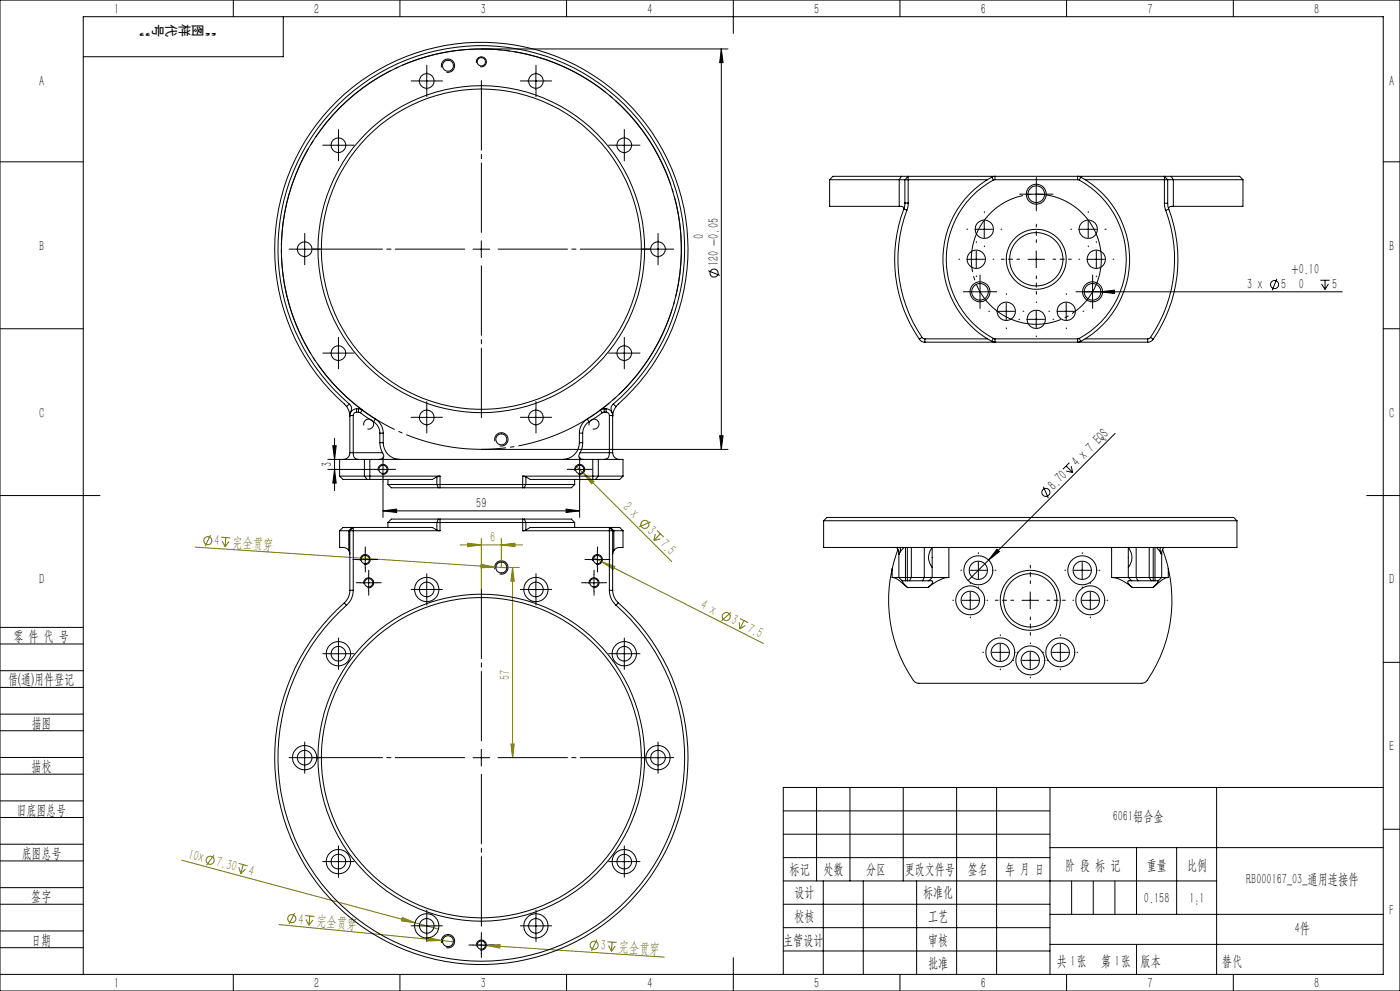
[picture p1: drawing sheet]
<svg xmlns="http://www.w3.org/2000/svg" width="420mm" height="297mm" viewBox="0 0 420 297" stroke-linecap="round" stroke-linejoin="round" font-family="sans-serif">
<g fill="none" stroke="#808000" stroke-width=".3">
<path d="M172.8 139.6l2.1 2.1M174.9 141.7l3.3 2.6-.7 .7zM174.9 141.7l26.6 26.6M195.2 156.4l-3.5 1.5M197.1 159l2 2M198.1 160l-1.9 2M58.6 164l89.8 5.9M63.1 160.4l-1.6 3.3M66.4 161l2.7 .2M66.6 162.1l1 1.8M67.7 161.1l-.1 2.8M68.7 162.3l-1.1 1.6"/>
<path d="M138 163.3h18.7M140.3 162.8l4.1 .5-4.1 .5zM144.4 169.2l4 .7-4.1 .3zM144.4 161.3v15.3M148.4 169.9l4 .3M150.4 163.3l4.1-.5v1zM150.4 161.3v8.8h5.4M153.8 170.1v57M153.8 170.1l.5 4.1h-1zM177.9 167l2.7 1.4M180.6 168.4l3.8 1.4-.4 .9zM180.6 168.4l48.4 24.4"/>
<path d="M196.6 160.1l-.4 1.9M198.1 161.5l-1.9 .5M219.3 183.5l-2.8 2.5M221.8 186.5l.1 2M222 185.4l2.4 1.2M223.2 186l-1.3 2.5M223.6 187.5l-1.7 1M153.3 223h1l-.5 4.1zM54.5 257.8l70 18.7M64.2 256.3l-2.3 3M71.6 258.8l2.7 .7M71.6 259.9l.6 1.9"/>
<path d="M73 259.1l-.8 2.7M73.7 260.5l-1.5 1.3M83.7 277.1l48.7 4.8M88.4 273.6l-1.7 3.4M91.6 274.4l2.7 .3M91.8 275.5l.9 1.8M93 274.5l-.3 2.8M93.9 275.7l-1.2 1.6M120.7 275l3.8 1.5-4.1-.5zM124.5 276.5l7.1 1.9M128.4 281l4 .9-4.1 .1zM132.4 281.9l4 .4"/>
<path d="M142.9 283.1l3 .2M145.9 283.3l4.1-.2-.1 1zM145.9 283.3l53.4 3.5M179 281.6l-1.6 3.4M182.2 282.3l2.8 .1M182.5 283.4l.9 1.7M183.6 282.3l-.2 2.8M184.6 283.5l-1.2 1.6"/>
<circle cx="193.5" cy="157.2" r="1.21"/>
<circle cx="62.4" cy="162.1" r="1.22"/>
<circle cx="217.9" cy="184.8" r="1.22"/>
<circle cx="63.1" cy="257.8" r="1.22"/>
<circle cx="87.5" cy="275.3" r="1.22"/>
<circle cx="178.2" cy="283.3" r="1.22"/>
</g>
<g fill="none" stroke="#000" stroke-width=".3">
<path d="M0 0h420v297h-420zM70 0v5M85 5v12h-60M120 0v5M142.9 18.9a1.5 1.5 0 0 1 1.4-1.9 1.5 1.5 0 0 1 1.6 1.6 1.5 1.5 0 0 1-1.9 1.4M144.4 14.7h74M170 0v5M216.4 14.7v120M216.4 14.7l.5 4.1h-1zM220 0v10M270 0v5M320 0v5"/>
<path d="M370 0v5M125.5 24.3h5M128 21.8v5M132.5 20.2a2 2 0 0 1 1.7-2.5 2 2 0 0 1 2.2 2.2 2 2 0 0 1-2.5 1.7M158.3 24.3h5M160.8 21.8v5M0 48.5h25M99 43.5h5M101.5 41v5M184.8 43.5h5M187.3 41v5M308.4 58.2h5"/>
<path d="M310.9 55.7v5M415 48.5h5M88.9 74.7h5M91.4 72.2v5M141.9 74.7h5M144.4 72.2v5M194.9 74.7h5M197.4 72.2v5M290.4 77.7h5M292.8 68.7h5M292.9 75.2v5M295.3 66.2v5"/>
<path d="M308.4 77.7h5M310.9 75.2v5M324 68.7h5M326.4 77.7h5M326.5 66.2v5M328.9 75.2v5M0 98.5h25M212.5 81.1l3.4 1.4M291.5 87.5h5M294 84.9v5.1M299.4 93.3h5M301.9 90.8v5"/>
<path d="M308.4 95.7h5M310.9 93.2v5M317.4 93.3h5M319.9 90.8v5M327.8 84.9v5.1M330.3 87.5l4.1-.5v1zM383 83.6l-1.3 3.4M396.1 84h2.8M396.5 85.1l1 1.6M397.5 84v2.7M398.5 85.1l-1 1.6M402.7 87.5h-77.4"/>
<path d="M415 98.5h5M99 105.8h5M101.5 103.3v5M184.8 105.8h5M187.3 103.3v5M98.4 137.7h3.5M99.8 133.6h1.1l-.5 4.1zM100.4 131.3v15.7M109.1 127.5a1.5 1.5 0 0 1 1.4-1.9 1.5 1.5 0 0 1 1.6 1.6 1.5 1.5 0 0 1-1.9 1.3M114.9 138.2v5M125.5 125.1h5M128 122.6v5"/>
<path d="M144.4 134.7h74M148.5 132.2a1.99 1.99 0 0 1 1.7-2.5 1.99 1.99 0 0 1 2.2 2.2 1.99 1.99 0 0 1-2.5 1.7M158.3 125.1h5M160.8 122.6v5M173.9 138.2v5M176.7 127.5a1.51 1.51 0 0 1 1.4-1.9 1.51 1.51 0 0 1 1.6 1.6 1.51 1.51 0 0 1-1.9 1.3M215.9 130.6h1l-.5 4.1zM319.8 139.7l2 1.9M320.8 138.7l-1.9 1.9M321.3 139.7l.5 1.9M334.5 129.9l-37.9 37.9M0 148.5h30"/>
<path d="M98.4 140.7h12.8M100.4 140.7l.5 4.1h-1.1zM112.4 140.7h5M113.5 141.1a1.5 1.5 0 0 1 1.3-1.9 1.5 1.5 0 0 1 1.6 1.6 1.5 1.5 0 0 1-1.9 1.3M114.9 153.1l4.1-.5v1zM114.9 144.4v10.7M114.9 153.1h59M169.8 152.6l4.1 .5-4.1 .5zM171.4 140.7h5M172.4 141.1a1.51 1.51 0 0 1 1.4-1.9 1.51 1.51 0 0 1 1.6 1.6 1.51 1.51 0 0 1-1.9 1.3M173.9 144.4v10.7M313 145.9l1.5 3.4"/>
<path d="M319.9 141.2l1.9 .4M410 148.5h10M107.1 167.7h5M108.1 174.7h5M108.1 168.1a1.5 1.5 0 0 1 1.3-1.9 1.5 1.5 0 0 1 1.7 1.6 1.5 1.5 0 0 1-1.9 1.4M109.1 175a1.5 1.5 0 0 1 1.4-1.8 1.5 1.5 0 0 1 1.6 1.6 1.5 1.5 0 0 1-1.9 1.3M109.6 165.2v5M110.6 172.2v5M125.5 176.7h5M128 174.2v5M148.5 170.6a1.99 1.99 0 0 1 1.7-2.5 1.99 1.99 0 0 1 2.2 2.2 1.99 1.99 0 0 1-2.5 1.7M158.3 176.7h5"/>
<path d="M160.8 174.2v5M175.7 174.7h5M176.7 167.7h5M176.7 175a1.51 1.51 0 0 1 1.4-1.9 1.51 1.51 0 0 1 1.6 1.7 1.51 1.51 0 0 1-1.9 1.3M177.8 168.1a1.51 1.51 0 0 1 1.3-1.9 1.51 1.51 0 0 1 1.6 1.6 1.51 1.51 0 0 1-1.9 1.4M178.2 172.2v5M179.2 165.2v5M288.6 179.9h5M291 170.9h5M291.1 177.4v5M293.5 168.4v5M296.6 167.8l-6.2 6.2"/>
<path d="M299.1 164.6l.7 .7-3.2 2.5zM306.6 179.9h5M309.1 177.4v5M322.2 170.9h5M324.6 179.9h5M324.7 168.4v5M327.1 177.4v5M0 193h25M0 188h25M99 195.9h5M101.5 193.4v5M184.8 195.9h5"/>
<path d="M187.3 193.4v5M297.6 195.5h5M300.1 193v5M306.6 197.9h5M309.1 195.4v5M315.6 195.5h5M318.1 193v5M415 198.5h5M0 206h25M0 201h25M0 219h25M0 214h25"/>
<path d="M0 232h25M0 227h25M88.9 227.1h5M91.4 224.6v5M141.9 227.1h5M144.4 224.6v5M194.9 227.1h5M197.4 224.6v5M245 236v28M255 236v28M271 236v28M287 236v56"/>
<path d="M299 236v56M315 236v56M365 236v56M415 236h-180v56M0 245h25M0 240h25M0 258h25M0 253h25M99 258.2h5M101.5 255.7v5M184.8 258.2h5M187.3 255.7v5"/>
<path d="M235 243h80M235 250h80M235 257h80M315 254h100M341 254v20M353 254v20M415 248.5h5M0 271h25M0 266h25M0 279h25M125.5 277.5h5M128 275v5"/>
<path d="M158.3 277.5h5M160.8 275v5M235 271h80M235 264h130M235 278h80M247 264v28M259 264v28M275 264v28M315 274h100M0 284h25M0 292h415v-287h-390v287M70 292v5"/>
<path d="M120 292v5M132.5 282.6a2 2 0 0 1 1.7-2.5 2 2 0 0 1 2.2 2.2 2 2 0 0 1-2.5 1.7M141.9 283.2h5M142.9 283.6a1.5 1.5 0 0 1 1.4-1.9 1.5 1.5 0 0 1 1.6 1.7 1.5 1.5 0 0 1-1.9 1.3M144.4 280.7v5M170 292v5M220 287v10M235 285h80M270 292v5M315 283h100M320 292v5M370 292v5"/>
<circle cx="214.2" cy="81.8" r="1.2"/>
<circle cx="382.4" cy="85.3" r="1.2"/>
<circle cx="313.8" cy="147.6" r="1.2"/>
</g>
<path d="M201.8 57.1a60 60 0 0 0-100.5-24.1 60 60 0 0 0 27.6 99.6 60 60 0 0 0 73.7-72.5l-.8-3" fill="none" stroke="#000" stroke-width=".3" stroke-dasharray="30.5 1.3 1.3 1.3" stroke-dashoffset="-1.8" stroke-linecap="butt"/>
<path d="M329.5 72a19.5 19.5 0 0 0-32.6-7.9 19.5 19.5 0 0 0 8.8 32.4 19.5 19.5 0 0 0 24.2-23.3l-.4-1.2" fill="none" stroke="#000" stroke-width=".3" stroke-dasharray="30.5 1.3 1.3 1.3" stroke-dashoffset="5.4" stroke-linecap="butt"/>
<g fill="none" stroke="#000" stroke-width=".3" stroke-dasharray="30.5 1.3 1.3 1.3">
<path d="M125.5 24.3h-2.2M128 21.8v-2.2M128 26.8v2.2M130.5 24.3h2.2M158.3 24.3h-2.2M160.8 21.8v-2.2M160.8 26.8v2.2M163.3 24.3h2.2M99 43.5h-2.2M101.5 41v-2.2M101.5 46v2.2M104 43.5h2.2"/>
<path d="M184.8 43.5h-2.2M187.3 41v-2.2M187.3 46v2.2M189.8 43.5h2.2M308.4 58.2h-2.5M310.9 55.7v-2.5M313.4 58.2h2.5M88.9 74.7h-2.2M91.4 72.2v-2.2M91.4 77.2v2.2M93.9 74.7h2.2M194.9 74.7h-2.2"/>
<path d="M197.4 72.2v-2.2M197.4 77.2v2.2M199.9 74.7h2.2M287.9 77.7h-.3M290.3 68.7h-.2M292.9 72.7v-.3M295.3 63.7v-.3M295.3 73.7v.2M297.9 77.7h.2M300.3 68.7h.3M310.9 60.7v2.5M321.5 68.7h-.3"/>
<path d="M323.9 77.7h-.3M326.5 63.7v-.3M326.5 73.7v.2M328.9 72.7v-.3M331.5 68.7h.3M333.9 77.7h.2M291.5 87.4h-2.5M292.9 82.7v.2M294 84.9v-2.5M294 89.9v2.5M296.5 87.4h2.5M296.9 93.3h-.3"/>
<path d="M301.9 88.3v-.3M301.9 98.3v.2M305.9 95.7h-.3M306.9 93.3h.2M310.9 90.7v-.3M314.9 93.3h-.3M315.9 95.7h.2M319.9 88.3v-.3M319.9 98.3v.2M324.9 93.3h.2M325.3 87.4h-2.5M327.8 84.9v-2.5"/>
<path d="M327.8 89.9v2.5M328.9 82.7v.2M330.3 87.4h2.5M99 105.8h-2.2M101.5 103.3v-2.2M101.5 108.3v2.2M104 105.8h2.2M184.8 105.8h-2.2M187.3 103.3v-2.2M187.3 108.3v2.2M189.8 105.8h2.2M310.9 100.7v.2"/>
<path d="M114.9 138.2v-1.3M125.5 125.1h-2.2M128 122.6v-2.2M128 127.6v2.2M130.5 125.1h2.2M158.3 125.1h-2.2M160.8 122.6v-2.2M160.8 127.6v2.2M163.3 125.1h2.2M173.9 138.2v-1.3M112.4 140.7h-1.2M114.9 143.2v1.2"/>
<path d="M117.4 140.7h1.3M171.4 140.7h-1.2M173.9 143.2v1.2M176.4 140.7h1.3M107.1 167.7h-1.3M108.1 174.6h-1.2M109.6 165.2v-1.3M109.6 170.2v1.2M110.6 172.1v-1.2M110.6 177.1v1.3M112.1 167.7h1.2M113.1 174.6h1.3"/>
<path d="M125.5 176.7h-2.2M128 174.2v-2.2M128 179.2v2.2M130.5 176.7h2.2M158.3 176.7h-2.2M160.8 174.2v-2.2M160.8 179.2v2.2M163.3 176.7h2.2M175.7 174.6h-1.2M176.7 167.7h-1.2M178.2 172.1v-1.2M178.2 177.1v1.3"/>
<path d="M179.2 165.2v-1.3M179.2 170.2v1.2M180.7 174.6h1.3M181.7 167.7h1.3M286.1 179.9h-.3M288.5 170.9h-.2M291.1 174.9v-.3M293.5 165.9v-.3M293.5 175.9v.2M296.1 179.9h.3M298.5 170.9h.3M319.7 170.9h-.3"/>
<path d="M322.1 179.9h-.3M324.7 165.9v-.3M324.7 175.9v.2M327.1 174.9v-.3M329.7 170.9h.2M332.1 179.9h.3M99 195.9h-2.2M101.5 193.4v-2.2M101.5 198.4v2.2M104 195.9h2.2M184.8 195.9h-2.2M187.3 193.4v-2.2"/>
<path d="M187.3 198.4v2.2M189.8 195.9h2.2M291.1 184.9v.2M295.1 195.5h-.3M300.1 190.5v-.3M304.1 197.9h-.3M305.1 195.5h.3M309.1 192.9v-.3M313.1 195.5h-.3M314.1 197.9h.3M318.1 190.5v-.3M323.1 195.5h.3"/>
<path d="M327.1 184.9v.2M300.1 200.5v.2M309.1 202.9v.2M318.1 200.5v.2M88.9 227.1h-2.2M91.4 224.6v-2.2M91.4 229.6v2.2M93.9 227.1h2.2M194.9 227.1h-2.2M197.4 224.6v-2.2M197.4 229.6v2.2M199.9 227.1h2.2"/>
<path d="M99 258.2h-2.2M101.5 255.7v-2.2M104 258.2h2.2M184.8 258.2h-2.2M187.3 255.7v-2.2M189.8 258.2h2.2M101.5 260.7v2.2M125.5 277.5h-2.2M128 275v-2.2M128 280v2.2M130.5 277.5h2.2M158.3 277.5h-2.2"/>
<path d="M160.8 275v-2.2M160.8 280v2.2M163.3 277.5h2.2M187.3 260.7v2.2M141.9 283.2h-1.2M144.4 280.7v-1.2M144.4 285.7v1.3M146.9 283.2h1.3"/>
</g>
<path d="M305.9 77.7h-5.5M310.9 72.7v-5.5M315.9 77.7h5.5M310.9 82.7v5.5M304.1 179.9h-5.5M309.1 174.9v-5.5M314.1 179.9h5.5M309.1 184.9v5.5" fill="none" stroke="#000" stroke-width=".3" stroke-dasharray="30.5 1.3 1.3 1.3" stroke-dashoffset="29.6"/>
<path d="M321.5 264v10M328 264v10M334.5 264v10M341 283v9" fill="none" stroke="#0a0605" stroke-width=".3"/>
<path d="M139.4 74.7h-45.5M144.4 69.7v-45.5M144.4 79.7v45.5M149.4 74.7h45.5M139.4 227.1h-45.5M144.4 222.1v-45.5M144.4 232.1v45.5M149.4 227.1h45.5" fill="none" stroke="#000" stroke-width=".3" stroke-dasharray="30.5 1.3 1.3 1.3" stroke-dashoffset="9.6"/>
<g fill="#000">
<path d="M330.3 87.5l4.1-.5v1zM299.1 164.6l.7 .7-3.2 2.5z"/>
<path d="M99.8 133.6h1.1l-.5 4.1zM100.4 140.7l.5 4.1h-1.1z"/>
<path d="M215.9 130.6h1l-.5 4.1zM216.4 14.7l.5 4.1h-1z"/>
<path d="M114.9 153.1l4.1-.5v1zM169.8 152.6l4.1 .5-4.1 .5z"/>
</g>
<g fill="#808000">
<path d="M120.7 275l3.8 1.5-4.1-.5z"/>
<path d="M128.4 281l4 .9-4.1 .1z"/>
<path d="M144.4 169.2l4 .7-4.1 .3z"/>
<path d="M174.9 141.7l3.3 2.6-.7 .7z"/>
<path d="M180.6 168.4l3.8 1.4-.4 .9z"/>
<path d="M145.9 283.3l4.1-.2-.1 1z"/>
<path d="M150.4 163.3l4.1-.5v1zM140.3 162.8l4.1 .5-4.1 .5z"/>
<path d="M153.8 170.1l.5 4.1h-1zM153.3 223h1l-.5 4.1z"/>
</g>
<g fill="none" stroke="#000" stroke-width=".3">
<path d="M248.9 53.9h20.9M248.9 53.9v7.9h20.9M269.8 53.9h1.7M269.8 53.9v7.9M270.4 52.8h2.1M270.4 52.8h-20.5l-1 1.1M270.4 52.8l-.6 1.1M271.5 53.9h24.7M271.5 53.9v7M272.5 52.8h76.8M272.5 52.8v8.1M272.5 52.8l-1 1.1"/>
<path d="M297.5 53.1a28 28 0 0 0 0 49.2M297.5 53.1l1-.3v1.1M297.5 53.1l.5 .9M298 54a27 27 0 0 0 0 47.4M298.5 53.9l-.5 .1M298.5 53.9h24.8M323.3 53.9l.5 .1M323.8 54a27 27 0 0 1 0 47.4M324.2 53.1l-.9-.3v1.1M324.2 53.1a28 28 0 0 1 0 49.2M324.2 53.1l-.4 .9M325.5 53.9h24.8"/>
<path d="M349.3 52.8h2M349.3 52.8v8.1M349.3 52.8l1 1.1M350.3 53.9h1.7M350.3 53.9v7M351.3 52.8h20.6l1 1.1M351.3 52.8l.7 1.1M352 53.9h20.9M352 53.9v7.9M372.9 53.9v7.9h-20.9M269.8 61.8l1.1 .2 .3 .4M271.1 62.6a42.4 42.4 0 0 0 4.7 39.1"/>
<path d="M271.1 62.6l1 .4M271.5 60.9l-.4 1.7M271.5 60.9h1M272.1 63a41.4 41.4 0 0 0 4.5 38.1M272.5 60.9l-.4 2.1M349.3 60.9l.4 2.1M349.3 60.9h1M349.7 63a41.6 41.6 0 0 1-4.5 38.1M350.3 60.9l.3 1.8M350.6 62.7a42.3 42.3 0 0 1-4.6 39M350.6 62.7l-.9 .3M352 61.8l-1.1 .2-.3 .4"/>
<path d="M275.8 101.7a1.82 1.82 0 0 0 1.7 .8M276.6 101.1l.9 .5M276.6 101.1l-.8 .6M277.5 101.6h18.7M277.5 102.5h66.8M277.5 101.6v.9M298 101.4l.5 .2M298 101.4l-.5 .9M298.5 101.6v.9l-1-.2M298.5 101.6h24.8M323.3 101.6v.9l.9-.2M323.8 101.4l-.5 .2"/>
<path d="M323.8 101.4l.4 .9M325.5 101.6h18.8M344.3 101.6v.9M345.2 101.1l-.9 .5M345.2 101.1l.8 .6M346 101.7a1.82 1.82 0 0 1-1.7 .8M104 121.8l.7 1.4 .3 1.3M104 121.8l-.1-.1a62.1 62.1 0 0 1-4.4-89.8 62.1 62.1 0 0 1 90 .2 62.1 62.1 0 0 1-4.7 89.8M104.8 121.1a1.97 1.97 0 0 1 .3 2.8M104.8 121.1a61 61 0 0 1-4.7-88.4 61 61 0 0 1 88.6 0 61 61 0 0 1-4.8 88.4M104.8 121.1l-.8 .7M105 135.7a1.99 1.99 0 0 1-2 2"/>
<path d="M105 124.5h.1M105 124.5v.3M105 135.7h9.8M105 124.5h1M105 124.5v11.2M106 124.5v11.2a1.63 1.63 0 0 0 1.6 2M107 123.5a.96 .96 0 0 0-1 1M107 122.5a2.05 2.05 0 0 0-2 2M107 123.5h.5M107 122.5h.5M107 122.5v1M107.5 123.5l.6 .2"/>
<path d="M107.5 122.5l1.2 .4M107.5 122.5v1M108.1 123.7l4 2.7M108.7 122.9l3.9 2.7M108.7 122.9a60 60 0 0 1-8.8-88.5 60 60 0 0 1 89 0 60 60 0 0 1-8.8 88.5M108.7 122.9l-.6 .8M109.3 137.7h1.6M109.3 137.7h-7.4v5M109.3 137.7v5M110.9 137.7v6M110.9 137.7h66.9M112.1 126.4a4 4 0 0 1 1.8 3.4"/>
<path d="M112.6 125.6a5 5 0 0 1 2.4 4.2M112.6 125.6l-.5 .8M113.9 132.7l.3 1.5 .6 1.5M113.9 132.7h1.1M113.9 129.8v2.9M113.9 129.8h1.1M114.8 135.7a1.2 1.2 0 0 1-.1 1.8l-1 .2M115 132.7a5 5 0 0 0 5 5M115 129.8v2.9M173.8 132.7a5.1 5.1 0 0 1-5 5M173.8 132.7h1M173.8 129.8h1"/>
<path d="M173.8 129.8v2.9M174 135.7a1.17 1.17 0 0 0 .1 1.8l.9 .2M174 135.7h9.8M174.8 132.7l-.2 1.5-.6 1.5M174.8 129.8v2.9M176.2 125.6a5 5 0 0 0-2.4 4.2M176.2 125.6l.5 .8M176.7 126.4a4.1 4.1 0 0 0-1.9 3.4M177.8 137.7h1.7M177.8 137.7v6M179.5 137.7h7.4v5M179.5 137.7v5"/>
<path d="M180.1 122.9l-3.9 2.7M180.1 122.9l.6 .8M180.7 123.7l-4 2.7M181.3 123.5l-.6 .2M181.3 122.5l-1.2 .4M181.3 123.5h.5M181.3 122.5v1M181.3 122.5h.5M181.8 123.5a.96 .96 0 0 1 1 1M181.8 122.5a1.99 1.99 0 0 1 2 2M181.8 122.5v1M182.8 124.5v11.2a1.66 1.66 0 0 1-1.6 2"/>
<path d="M182.8 124.5h1M183.8 135.7a2.05 2.05 0 0 0 2 2M183.8 124.5h.1M183.8 124.5v11.2M183.8 124.5v.3M183.9 121.1l.9 .8M183.9 121.1a1.88 1.88 0 0 0-.2 2.8M184.8 121.9l-.7 1.3-.3 1.3M101.9 142.7h7.4M101.9 142.7l1 1h7.2M101.9 159.1h2.7M101.9 159.1v5a3 3 0 0 1 2.7 .9"/>
<path d="M104.6 159.1h.4M104.6 159.1v5.9M105 159.1v17.8M105 159.1h27M105.6 158.1h.4M105.6 158.1h-2.7l-1 1M105.6 158.1l-1 1M106 158.1h23.7l1.4 .8M106 158.1v18.8M106 158.1l-1 1M109.3 142.7h22.7M109.3 142.7l.8 1"/>
<path d="M110.1 143.7h.8M116.4 145.2h14.7M116.4 145.2l1 1h14.1M116.4 156.6h14.7M116.4 143.7v1.5M116.4 156.6v1.5M131.1 145.2h26.7M131.1 142.9l-1.4 .8h-18.8M131.1 156.6h26.7M131.1 158.9l.9 .2M131.1 145.2l.4 1M131.1 142.9v2.3"/>
<path d="M131.1 156.6v2.3M131.5 146.2h.5M131.5 155.6h.5M131.5 155.6h-14.1l-1 1M131.5 155.6l-.4 1M132 142.7l-.9 .2M132 146.2h24.8M132 142.7v3.5M132 155.6v3.5M132 155.6h24.8M156.8 146.2h.5M156.8 142.7h22.7"/>
<path d="M156.8 142.7l1 .2M156.8 155.6h.5M156.8 142.7v3.5M156.8 155.6v3.5M156.8 159.1h27M157.3 155.6h14.1l1 1M157.3 155.6l.5 1M157.8 142.9l1.3 .8h18.7M157.8 145.2h14.6M157.8 158.9l-1 .2M157.8 156.6h14.6M157.8 145.2l-.5 1"/>
<path d="M157.8 142.9v2.3M157.8 156.6v2.3M172.4 145.2l-1 1h-14.1M172.4 143.7v1.5M172.4 156.6v1.5M177.8 143.7h.8M179.5 142.7h7.4M179.5 142.7l-.9 1M182.8 158.1h-23.7l-1.3 .8M182.8 158.1h.4M182.8 158.1v18.8M182.8 158.1l1 1"/>
<path d="M183.2 158.1h2.7l1 1M183.2 158.1l1 1M183.8 159.1h.4M183.8 159.1v17.8M184.2 159.1h2.7M184.2 159.1v5.9M186.9 142.7l-1 1h-7.3M186.9 159.1v5a3 3 0 0 0-2.7 .9M247.1 156.1h124M247.1 156.1v8h124v-8M247.1 156.1l1-1h122l1 1M104.6 165l.4 1.1"/>
<path d="M105 176.9a5 5 0 0 1-1.7 3.8M105 176.9h1M106 176.9a6 6 0 0 1-2.1 4.5M182.8 176.9a6 6 0 0 0 2 4.5M182.8 176.9h1M183.8 176.9a5.2 5.2 0 0 0 1.7 3.8M184.2 165l-.4 1.1M267.7 173.1a7.6 7.6 0 0 1 4.5 3M267.7 173.1h2M267.7 170.5v2.6M268.7 164.1a2.01 2.01 0 0 1 .9 1.8l.1 .2M269.4 164.7l-1.7 5.8"/>
<path d="M269.5 164.1h.4a.98 .98 0 0 1 0 1.5l-.2 .5M269.7 173.1h3.7M269.7 173.1l1 1M269.7 166.1v7M269.7 166.1h.1M270.7 174.1h.9M270.7 174.1l1.5 2M271.3 164.1l-1.6 2M271.6 164.1v10M271.6 174.1h.6M272.2 174.1h.6M272.2 164.1v10"/>
<path d="M272.2 176.1h6.2M272.8 174.1h4M273.4 173.1h3.9M273.4 173.1l-.6 1M273.4 164.1v9M276.8 174.1h1.9M277.3 173.1h2.3M277.3 173.1l-.5 1M277.3 164.1v9M278.7 174.1h.1a.58 .58 0 0 1 .7 0 .58 .58 0 0 1 .2 .7l-1.3 1.3M279.6 164.1h.1M279.6 164.1a4.6 4.6 0 0 0 0 6"/>
<path d="M279.6 164.1v6M279.6 173.1h5.1M279.6 173.1l-.9 1M279.6 170.1v3M284.7 173.1a9.6 9.6 0 0 0-6.3 3M284.7 164.1v9M333.5 173.1h5M333.5 173.1a9.8 9.8 0 0 1 6.2 3M333.5 164.1v9M338.5 164.1h.1M338.5 173.1h2.4M338.5 164.1a4.7 4.7 0 0 1 0 5.9"/>
<path d="M338.5 164.1v9M338.5 173.1l1 1M339.5 174.1h1.9M339.5 174.1h-.2a.59 .59 0 0 0-.7 0 .59 .59 0 0 0-.1 .8l1.2 1.2M339.7 176.1h6.2M340.9 173.1h3.9M340.9 173.1l.5 1M340.9 164.1v9M341.4 174.1h4M344.8 173.1h3.7M344.8 173.1l.6 1M344.8 164.1v9"/>
<path d="M345.4 174.1h.6M346 164.1v10M346 174.1h.5M346.5 174.1h1M346.5 164.1v10M346.9 164.1l1 1.1 .5 .9M347.5 174.1l-.4 .7-1.2 1.3M348.4 166.1h.1M348.5 173.1h2M348.5 173.1l-1 1M348.5 166.1v7M348.6 164.1h-.3l-.3 .5 .4 1.5"/>
<path d="M348.8 164.6l1.7 5.8M349.5 164.1a2.06 2.06 0 0 0-1 1.9v.1M350.5 173.1a7.8 7.8 0 0 0-4.6 3M350.5 170.4a41.5 41.5 0 0 1-6.8 34l-1.2 .4h-66.8a2.04 2.04 0 0 1-1.7-.9 42.3 42.3 0 0 1-6.3-33.4M350.5 170.4v2.7M103.3 180.7l.6 .7M184.8 181.4a61 61 0 0 1 3.6 87.9 61 61 0 0 1-88 0 61 61 0 0 1 3.5-87.9M185.5 180.7a62 62 0 0 1 3.6 89.3 62 62 0 0 1-89.4 0 62 62 0 0 1 3.6-89.3M185.5 180.7l-.7 .7"/>
<circle cx="134.4" cy="19.7" r="1.65"/>
<circle cx="144.4" cy="18.5" r="1.25"/>
<circle cx="128" cy="24.3" r="2.2"/>
<circle cx="160.8" cy="24.3" r="2.2"/>
<circle cx="101.5" cy="43.5" r="2.2"/>
<circle cx="187.3" cy="43.5" r="2.19"/>
<circle cx="310.9" cy="58.2" r="3"/>
<circle cx="310.9" cy="58.2" r="2.5"/>
<circle cx="91.4" cy="74.7" r="2.2"/>
<circle cx="144.4" cy="74.7" r="49"/>
<circle cx="144.4" cy="74.7" r="48"/>
<circle cx="197.4" cy="74.7" r="2.19"/>
<circle cx="292.9" cy="77.7" r="2.75"/>
<circle cx="295.3" cy="68.7" r="2.75"/>
<circle cx="310.9" cy="77.7" r="9"/>
<circle cx="310.9" cy="77.7" r="8"/>
<circle cx="326.5" cy="68.7" r="2.76"/>
<circle cx="328.9" cy="77.7" r="2.75"/>
<circle cx="294" cy="87.5" r="2.49"/>
<circle cx="294" cy="87.5" r="2.99"/>
<circle cx="301.9" cy="93.3" r="2.76"/>
<circle cx="310.9" cy="95.7" r="2.76"/>
<circle cx="319.9" cy="93.3" r="2.75"/>
<circle cx="327.8" cy="87.5" r="2.49"/>
<circle cx="327.8" cy="87.5" r="3"/>
<circle cx="101.5" cy="105.8" r="2.2"/>
<circle cx="187.3" cy="105.8" r="2.19"/>
<circle cx="128" cy="125.1" r="2.2"/>
<circle cx="150.4" cy="131.7" r="1.65"/>
<circle cx="160.8" cy="125.1" r="2.2"/>
<circle cx="114.9" cy="140.7" r="1.24"/>
<circle cx="173.9" cy="140.7" r="1.24"/>
<circle cx="109.6" cy="167.7" r="1.25"/>
<circle cx="110.6" cy="174.7" r="1.24"/>
<circle cx="128" cy="176.7" r="2.2"/>
<circle cx="128" cy="176.7" r="3.7"/>
<circle cx="150.4" cy="170.1" r="1.65"/>
<circle cx="160.8" cy="176.7" r="2.19"/>
<circle cx="160.8" cy="176.7" r="3.7"/>
<circle cx="178.2" cy="174.7" r="1.24"/>
<circle cx="179.2" cy="167.7" r="1.25"/>
<circle cx="291.1" cy="179.9" r="4.4"/>
<circle cx="291.1" cy="179.9" r="2.75"/>
<circle cx="293.5" cy="170.9" r="2.75"/>
<circle cx="293.5" cy="170.9" r="4.4"/>
<circle cx="309.1" cy="179.9" r="8"/>
<circle cx="309.1" cy="179.9" r="9"/>
<circle cx="324.7" cy="170.9" r="2.75"/>
<circle cx="324.7" cy="170.9" r="4.4"/>
<circle cx="327.1" cy="179.9" r="4.4"/>
<circle cx="327.1" cy="179.9" r="2.76"/>
<circle cx="101.5" cy="195.9" r="3.6"/>
<circle cx="101.5" cy="195.9" r="2.2"/>
<circle cx="187.3" cy="195.9" r="3.6"/>
<circle cx="187.3" cy="195.9" r="2.2"/>
<circle cx="300.1" cy="195.5" r="2.75"/>
<circle cx="300.1" cy="195.5" r="4.4"/>
<circle cx="309.1" cy="197.9" r="2.75"/>
<circle cx="309.1" cy="197.9" r="4.3"/>
<circle cx="318.1" cy="195.5" r="2.75"/>
<circle cx="318.1" cy="195.5" r="4.4"/>
<circle cx="91.4" cy="227.1" r="3.6"/>
<circle cx="91.4" cy="227.1" r="2.2"/>
<circle cx="144.4" cy="227.1" r="49"/>
<circle cx="144.4" cy="227.1" r="48"/>
<circle cx="197.4" cy="227.1" r="2.19"/>
<circle cx="197.4" cy="227.1" r="3.6"/>
<circle cx="101.5" cy="258.2" r="3.6"/>
<circle cx="101.5" cy="258.2" r="2.2"/>
<circle cx="187.3" cy="258.2" r="3.6"/>
<circle cx="187.3" cy="258.2" r="2.2"/>
<circle cx="128" cy="277.5" r="2.2"/>
<circle cx="128" cy="277.5" r="3.7"/>
<circle cx="160.8" cy="277.5" r="2.19"/>
<circle cx="160.8" cy="277.5" r="3.6"/>
<circle cx="134.4" cy="282.1" r="1.64"/>
<circle cx="144.4" cy="283.2" r="1.24"/>
</g>
<g font-size="4.4">
<text x="34.2" y="4.1">1</text>
<text x="94.2" y="4.1">2</text>
<text x="144.2" y="4.1">3</text>
<text x="194.2" y="4.1">4</text>
<text x="244.2" y="4.1">5</text>
<text x="294.2" y="4.1">6</text>
<text x="344.2" y="4.1">7</text>
<text x="394.2" y="4.1">8</text>
<text x="11.7" y="25.9">A</text>
<text x="416.7" y="25.9">A</text>
<text x="211.2" y="71.5" transform="rotate(-90 211.2 71.5)">0</text>
<text x="11.7" y="75.1">B</text>
<text x="416.7" y="75.1">B</text>
<text x="215.5" y="79.8" transform="rotate(-90 215.5 79.8)">120 -0.05</text>
<text x="387.5" y="82.2">+0.10</text>
<text x="374.1" y="86.6">3 x</text>
<text x="384.4" y="86.6">5</text>
<text x="389.6" y="86.6">0</text>
<text x="399.6" y="86.6">5</text>
<text x="11.7" y="125.1">C</text>
<text x="416.7" y="125.1">C</text>
<text x="99.5" y="139.9" transform="rotate(-90 99.5 139.9)">3</text>
<text x="323.2" y="140" transform="rotate(-45 323.2 140)">4 x 7 EQS</text>
<text x="316.1" y="147.1" transform="rotate(-45 316.1 147.1)">8.70</text>
<text x="142.9" y="152.2">59</text>
<text x="11.7" y="175.1">D</text>
<text x="416.7" y="175.1">D</text>
<text x="4" y="192">零 件 代 号</text>
<text x="2.5" y="205.1">借(通)用件登记</text>
<text x="9.5" y="218.1">描图</text>
<text x="416.7" y="225.1">E</text>
<text x="9.5" y="231.1">描校</text>
<text x="5" y="244.2">旧底图总号</text>
<text x="333.8" y="246.2">6061铝合金</text>
<text x="6.5" y="257.2">底图总号</text>
<text x="236.9" y="261.9">标记</text>
<text x="247.1" y="261.9">处数</text>
<text x="259.9" y="261.9">分区</text>
<text x="271.5" y="261.9">更改文件号</text>
<text x="290.4" y="261.9">签名</text>
<text x="301.5" y="261.9">年 月 日</text>
<text x="319.5" y="260.6">阶 段 标 记</text>
<text x="344" y="260.6">重量</text>
<text x="356.1" y="260.6">比例</text>
<text x="238.3" y="268.9">设计</text>
<text x="276.9" y="268.9">标准化</text>
<text x="373.9" y="264.8">RB000167_03_通用连接件</text>
<text x="9.4" y="270.1">签字</text>
<text x="343.2" y="270.7">0.158</text>
<text x="356.8" y="270.7">1:1</text>
<text x="416.8" y="274.4">F</text>
<text x="238.3" y="276.1">校核</text>
<text x="278.4" y="276">工艺</text>
<text x="388.4" y="279.6">4件</text>
<text x="9.4" y="283.2">日期</text>
<text x="234.9" y="283.3">主管设计</text>
<text x="278.4" y="283.3">审核</text>
<text x="278.4" y="290.2">批准</text>
<text x="317.1" y="289.4">共 张</text>
<text x="321.1" y="289.4">1</text>
<text x="330.3" y="289.4">第 张</text>
<text x="334.5" y="289.4">1</text>
<text x="342.1" y="289.4">版本</text>
<text x="34.2" y="296.1">1</text>
<text x="94.2" y="296.1">2</text>
<text x="144.2" y="296.1">3</text>
<text x="194.2" y="296.1">4</text>
<text x="244.2" y="296.1">5</text>
<text x="294.2" y="296.1">6</text>
<text x="344.2" y="296.1">7</text>
<text x="394.2" y="296.1">8</text>
</g>
<g font-size="4.4" fill="#808000">
<text x="186.7" y="152.2" transform="rotate(45 186.7 152.2)">2 x</text>
<text x="194" y="159.5" transform="rotate(45 194 159.5)">3</text>
<text x="64.3" y="163.5" transform="rotate(4 64.3 163.5)">4</text>
<text x="69.7" y="163.8" transform="rotate(4 69.7 163.8)">完全贯穿</text>
<text x="147" y="162.4">6</text>
<text x="197.8" y="163.3" transform="rotate(45 197.8 163.3)">7.5</text>
<text x="209.9" y="182.2" transform="rotate(27 209.9 182.2)">4 x</text>
<text x="219.1" y="186.8" transform="rotate(27 219.1 186.8)">3</text>
<text x="223.9" y="189.3" transform="rotate(27 223.9 189.3)">7.5</text>
<text x="152.9" y="203.8" transform="rotate(-90 152.9 203.8)">57</text>
<text x="56.2" y="257.3" transform="rotate(15 56.2 257.3)">10x</text>
<text x="64.7" y="259.6" transform="rotate(15 64.7 259.6)">7.30</text>
<text x="74.4" y="262.2" transform="rotate(15 74.4 262.2)">4</text>
<text x="89.4" y="276.8" transform="rotate(6 89.4 276.8)">4</text>
<text x="94.8" y="277.3" transform="rotate(6 94.8 277.3)">完全贯穿</text>
<text x="180.2" y="284.7" transform="rotate(4 180.2 284.7)">3</text>
<text x="185.6" y="285.1" transform="rotate(4 185.6 285.1)">完全贯穿</text>
</g>
<text font-size="4.4" fill="#0a0605" x="366.6" y="289.4">替代</text>
<g font-size="4.1" fill="#0a0605">
<text x="45.4" y="7.9" transform="rotate(-180 45.4 7.9)">”</text>
<text x="45.9" y="7.3" transform="rotate(90 45.9 7.3)">号</text>
<text x="49.9" y="7.3" transform="rotate(90 49.9 7.3)">代</text>
<text x="53.8" y="7.3" transform="rotate(90 53.8 7.3)">样</text>
<text x="57.8" y="7.3" transform="rotate(90 57.8 7.3)">图</text>
<text x="65.3" y="7.9" transform="rotate(-180 65.3 7.9)">“</text>
</g>
</svg>
